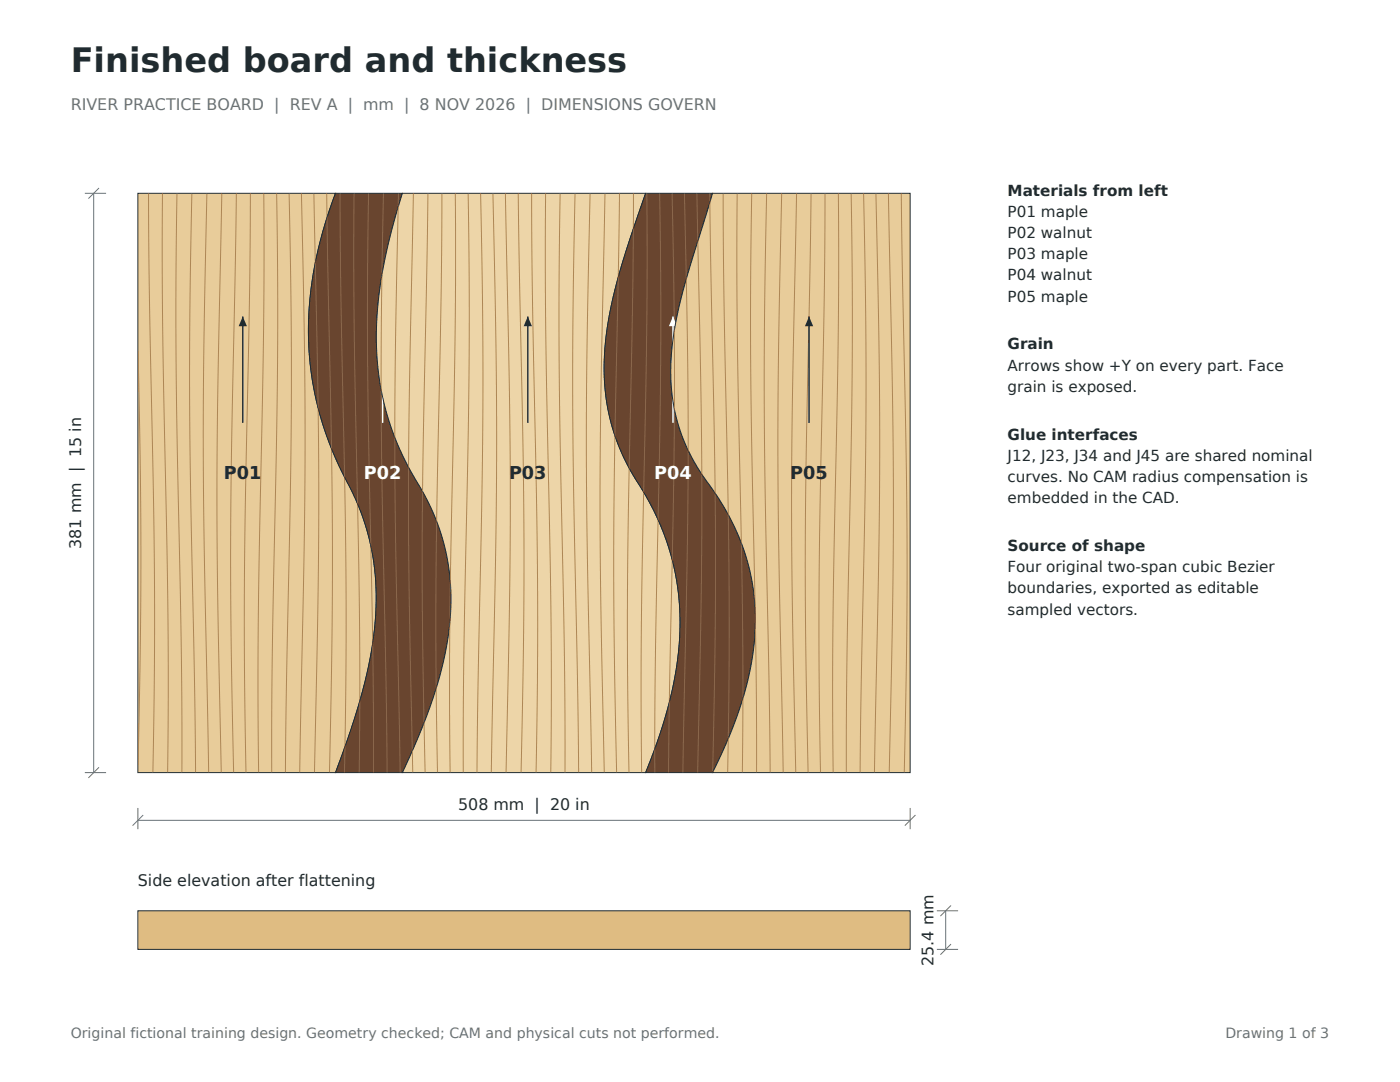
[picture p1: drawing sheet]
<svg xmlns="http://www.w3.org/2000/svg" width="279mm" height="216mm" viewBox="0 0 279 216" stroke-linecap="round" stroke-linejoin="round" font-family="sans-serif">
<path d="M27.5 38.6h39.5l-1.6 4.4-1.3 4.4-1 4.2-.8 4.3-.5 4.2-.2 4.1v4.1l.3 3.9 1 6.9 .9 3.5 1 3.3 2.3 5.9 4.3 8.8 1.9 5.5 .8 3.2 .6 3.3 .3 3.3 .1 3.4-.1 3.6-.4 3.8-.6 4-.8 4-2.5 8.8-3.7 10.7h-39.5z" fill-rule="evenodd" fill="#e8cc9a" stroke="#202b30" stroke-width=".2"/>
<g fill="none" stroke="#ad8655" stroke-width=".2">
<path d="M27 38.6l.5 29.6a1518 1518 0 0 1 0 86M29.6 38.6l.2 17.8 .4 23.7a1484.4 1484.4 0 0 1 .3 74.1M32.4 38.6a2652.6 2652.6 0 0 0 1 77l.2 20.8-.1 17.8M35.3 38.6a1876.9 1876.9 0 0 0 .7 83l.3 32.6M38.3 38.6a1661.2 1661.2 0 0 0 .4 91.9l.3 23.7M41.3 38.6l-.1 2.9a1674.2 1674.2 0 0 0 .2 100.8l.2 11.9M44.3 38.6l-.4 17.8a1651.2 1651.2 0 0 0 .3 97.8M47.2 38.6l-.6 29.6a1518.4 1518.4 0 0 0 0 86M50 38.6l-.2 17.8-.4 23.7a1487.8 1487.8 0 0 0-.3 74.1M52.6 38.6a2619 2619 0 0 1-1 77l-.1 20.8 .1 17.8M55.2 38.6a1865 1865 0 0 1-.7 83l-.3 32.6M57.7 38.6a1656.2 1656.2 0 0 1-.4 91.9l-.3 23.7"/>
<path d="M60.2 38.6l.1 5.9a1653.7 1653.7 0 0 1-.3 97.8l-.2 11.9M62.6 38.6l.4 17.8a1648.4 1648.4 0 0 1-.2 97.8M65.2 38.6l.5 29.6a1518.8 1518.8 0 0 1 .1 86M67.9 38.6l.1 17.8 .5 23.7a1491.2 1491.2 0 0 1 .2 74.1M70.7 38.6a2586.5 2586.5 0 0 0 .9 77l.2 20.8-.1 17.8M73.6 38.6a1853.4 1853.4 0 0 0 .7 83l.2 32.6M76.5 38.6a1651.5 1651.5 0 0 0 .4 91.9l.4 23.7M79.5 38.6l-.1 5.9a1650.9 1650.9 0 0 0 .3 97.8l.2 11.9M82.5 38.6l-.4 17.8a1645.8 1645.8 0 0 0 .3 97.8M85.4 38.6l-.5 29.6a1519.4 1519.4 0 0 0-.1 86M88.2 38.6l-.1 17.8-.5 23.7a1494.8 1494.8 0 0 0-.3 74.1M90.9 38.6a2555.1 2555.1 0 0 1-1 77l-.2 20.8 .1 17.8"/>
<path d="M93.4 38.6a1842.1 1842.1 0 0 1-.7 83l-.2 32.6M95.9 38.6a1646.9 1646.9 0 0 1-.4 91.9l-.3 23.7M98.4 38.6l.1 5.9a1648.1 1648.1 0 0 1-.2 97.8l-.3 11.9M100.9 38.6l.3 17.8a1643.3 1643.3 0 0 1-.2 97.8M103.4 38.6l.5 29.6a1520 1520 0 0 1 .1 86M106.1 38.6l.1 17.8 .5 23.7a1498.5 1498.5 0 0 1 .3 74.1M108.9 38.6a2524.6 2524.6 0 0 0 1 77l.1 20.8-.1 17.8M111.8 38.6a1831.1 1831.1 0 0 0 .7 83l.3 32.6M114.8 38.6a1642.4 1642.4 0 0 0 .4 91.9l.3 23.7M117.8 38.6l-.2 5.9a1645.4 1645.4 0 0 0 .3 97.8l.2 11.9M120.7 38.6l-.3 17.8a1640.8 1640.8 0 0 0 .2 97.8M123.6 38.6l-.5 29.6a1520.8 1520.8 0 0 0 0 86"/>
<path d="M126.4 38.6l-.1 17.8-.4 23.7a1502.2 1502.2 0 0 0-.4 74.1M129.1 38.6a2495 2495 0 0 1-1 77l-.2 20.8 .2 17.8M131.6 38.6a1820.4 1820.4 0 0 1-.6 83l-.3 32.6M134.1 38.6a1638.1 1638.1 0 0 1-.3 91.9l-.4 23.7M136.6 38.6l.1 5.9a1642.9 1642.9 0 0 1-.2 97.8l-.2 11.9M139.1 38.6l.3 17.8a1638.6 1638.6 0 0 1-.2 97.8M141.6 38.6l.6 29.6a1521.7 1521.7 0 0 1 0 86M144.3 38.6l.1 17.8 .5 23.7a1506.2 1506.2 0 0 1 .3 74.1M147.1 38.6a2466.2 2466.2 0 0 0 1 77l.2 20.8-.1 17.8M150 38.6a1809.9 1809.9 0 0 0 .7 83l.3 32.6M153 38.6a1633.9 1633.9 0 0 0 .4 91.9l.3 23.7M156 38.6l-.1 5.9a1640.6 1640.6 0 0 0 .2 97.8l.2 11.9"/>
<path d="M159 38.6l-.4 17.8a1636.4 1636.4 0 0 0 .2 97.8M161.9 38.6l-.5 29.6a1522.7 1522.7 0 0 0-.1 86M164.6 38.6l-.1 17.8-.4 23.7a1510.2 1510.2 0 0 0-.4 74.1M167.3 38.6a2438 2438 0 0 1-1 77l-.1 20.8 .1 17.8M169.9 38.6a1799.8 1799.8 0 0 1-.7 83l-.3 32.6M172.3 38.6a1629.9 1629.9 0 0 1-.3 91.9l-.3 23.7M174.8 38.6l.1 5.9a1638.3 1638.3 0 0 1-.2 97.8l-.2 11.9M177.3 38.6l.4 17.8a1634.4 1634.4 0 0 1-.2 97.8M179.9 38.6l.5 29.6a1523.7 1523.7 0 0 1 .1 86"/>
</g>
<path d="M48.5 63.1v21.3" fill="none" stroke="#202b30" stroke-width=".28"/>
<path d="M48.5 63.1l.8 2h-1.7z" fill="#202b30"/>
<path d="M67 38.6h13.3l-1.6 5.3-1.3 5-1 4.7-.7 4.4-.4 4.2-.2 4.3 .1 3.9 .3 4 1.1 5.7 1.6 5.5 2.5 5.9 4.3 7.8 1.9 4.2 1.8 5.3 1 5.6 .3 4.3-.1 4.4-.5 4.5-1 4.7-1.3 5-1.8 5.2-2.3 5.6-2.7 6.1h-13.3l3.7-10.7 2.5-8.8 .8-4 .6-4 .4-3.8 .1-3.6-.1-3.4-.3-3.3-.6-3.3-.8-3.2-1.9-5.5-4.3-8.8-2.3-5.9-1-3.3-.9-3.5-1-6.9-.3-3.9v-4.1l.2-4.1 .5-4.2 .8-4.3 1-4.2 1.3-4.4z" fill-rule="evenodd" fill="#69452f" stroke="#202b30" stroke-width=".2"/>
<g fill="none" stroke="#8c694d" stroke-width=".2">
<path d="M27 38.6l.5 29.6a1518 1518 0 0 1 0 86M29.6 38.6l.2 17.8 .4 23.7a1484.4 1484.4 0 0 1 .3 74.1M32.4 38.6a2652.6 2652.6 0 0 0 1 77l.2 20.8-.1 17.8M35.3 38.6a1876.9 1876.9 0 0 0 .7 83l.3 32.6M38.3 38.6a1661.2 1661.2 0 0 0 .4 91.9l.3 23.7M41.3 38.6l-.1 2.9a1674.2 1674.2 0 0 0 .2 100.8l.2 11.9M44.3 38.6l-.4 17.8a1651.2 1651.2 0 0 0 .3 97.8M47.2 38.6l-.6 29.6a1518.4 1518.4 0 0 0 0 86M50 38.6l-.2 17.8-.4 23.7a1487.8 1487.8 0 0 0-.3 74.1M52.6 38.6a2619 2619 0 0 1-1 77l-.1 20.8 .1 17.8M55.2 38.6a1865 1865 0 0 1-.7 83l-.3 32.6M57.7 38.6a1656.2 1656.2 0 0 1-.4 91.9l-.3 23.7"/>
<path d="M60.2 38.6l.1 5.9a1653.7 1653.7 0 0 1-.3 97.8l-.2 11.9M62.6 38.6l.4 17.8a1648.4 1648.4 0 0 1-.2 97.8M65.2 38.6l.5 29.6a1518.8 1518.8 0 0 1 .1 86M67.9 38.6l.1 17.8 .5 23.7a1491.2 1491.2 0 0 1 .2 74.1M70.7 38.6a2586.5 2586.5 0 0 0 .9 77l.2 20.8-.1 17.8M73.6 38.6a1853.4 1853.4 0 0 0 .7 83l.2 32.6M76.5 38.6a1651.5 1651.5 0 0 0 .4 91.9l.4 23.7M79.5 38.6l-.1 5.9a1650.9 1650.9 0 0 0 .3 97.8l.2 11.9M82.5 38.6l-.4 17.8a1645.8 1645.8 0 0 0 .3 97.8M85.4 38.6l-.5 29.6a1519.4 1519.4 0 0 0-.1 86M88.2 38.6l-.1 17.8-.5 23.7a1494.8 1494.8 0 0 0-.3 74.1M90.9 38.6a2555.1 2555.1 0 0 1-1 77l-.2 20.8 .1 17.8"/>
<path d="M93.4 38.6a1842.1 1842.1 0 0 1-.7 83l-.2 32.6M95.9 38.6a1646.9 1646.9 0 0 1-.4 91.9l-.3 23.7M98.4 38.6l.1 5.9a1648.1 1648.1 0 0 1-.2 97.8l-.3 11.9M100.9 38.6l.3 17.8a1643.3 1643.3 0 0 1-.2 97.8M103.4 38.6l.5 29.6a1520 1520 0 0 1 .1 86M106.1 38.6l.1 17.8 .5 23.7a1498.5 1498.5 0 0 1 .3 74.1M108.9 38.6a2524.6 2524.6 0 0 0 1 77l.1 20.8-.1 17.8M111.8 38.6a1831.1 1831.1 0 0 0 .7 83l.3 32.6M114.8 38.6a1642.4 1642.4 0 0 0 .4 91.9l.3 23.7M117.8 38.6l-.2 5.9a1645.4 1645.4 0 0 0 .3 97.8l.2 11.9M120.7 38.6l-.3 17.8a1640.8 1640.8 0 0 0 .2 97.8M123.6 38.6l-.5 29.6a1520.8 1520.8 0 0 0 0 86"/>
<path d="M126.4 38.6l-.1 17.8-.4 23.7a1502.2 1502.2 0 0 0-.4 74.1M129.1 38.6a2495 2495 0 0 1-1 77l-.2 20.8 .2 17.8M131.6 38.6a1820.4 1820.4 0 0 1-.6 83l-.3 32.6M134.1 38.6a1638.1 1638.1 0 0 1-.3 91.9l-.4 23.7M136.6 38.6l.1 5.9a1642.9 1642.9 0 0 1-.2 97.8l-.2 11.9M139.1 38.6l.3 17.8a1638.6 1638.6 0 0 1-.2 97.8M141.6 38.6l.6 29.6a1521.7 1521.7 0 0 1 0 86M144.3 38.6l.1 17.8 .5 23.7a1506.2 1506.2 0 0 1 .3 74.1M147.1 38.6a2466.2 2466.2 0 0 0 1 77l.2 20.8-.1 17.8M150 38.6a1809.9 1809.9 0 0 0 .7 83l.3 32.6M153 38.6a1633.9 1633.9 0 0 0 .4 91.9l.3 23.7M156 38.6l-.1 5.9a1640.6 1640.6 0 0 0 .2 97.8l.2 11.9"/>
<path d="M159 38.6l-.4 17.8a1636.4 1636.4 0 0 0 .2 97.8M161.9 38.6l-.5 29.6a1522.7 1522.7 0 0 0-.1 86M164.6 38.6l-.1 17.8-.4 23.7a1510.2 1510.2 0 0 0-.4 74.1M167.3 38.6a2438 2438 0 0 1-1 77l-.1 20.8 .1 17.8M169.9 38.6a1799.8 1799.8 0 0 1-.7 83l-.3 32.6M172.3 38.6a1629.9 1629.9 0 0 1-.3 91.9l-.3 23.7M174.8 38.6l.1 5.9a1638.3 1638.3 0 0 1-.2 97.8l-.2 11.9M177.3 38.6l.4 17.8a1634.4 1634.4 0 0 1-.2 97.8M179.9 38.6l.5 29.6a1523.7 1523.7 0 0 1 .1 86"/>
</g>
<path d="M76.4 63.1v21.3" fill="none" stroke="#fff" stroke-width=".28"/>
<path d="M76.4 63.1l.8 2h-1.7z" fill="#fff"/>
<path d="M80.3 38.6h48.5l-4 12-2.3 8.3-.9 3.9-.6 3.7-.3 3.5-.1 3.5 .1 3.3 .4 3.3 .6 3.2 .9 3.2 1.1 2.9 1.2 2.7 4.8 8.4 2.6 5.4 1.1 3.2 .9 3.2 .7 3.3 .5 3.4 .2 3.9v4.1l-.4 4.1-.7 4.3-.9 4.4-1.3 4.5-1.6 4.9-2 5h-48.5l4.4-10 1.6-4.6 1.3-4.2 1.1-4.3 .7-3.9 .5-3.8 .1-3.8-.1-3.4-.4-3.3-.6-3.3-.9-3.2-1.1-2.9-1.2-2.7-4.6-8.4-2.4-5.3-1.1-3.2-.9-3.2-.7-3.1-.5-3.4-.3-3.9-.1-4 .2-4.2 .5-4.3 .7-4.4 1-4.7z" fill-rule="evenodd" fill="#edd5a8" stroke="#202b30" stroke-width=".2"/>
<g fill="none" stroke="#ad8655" stroke-width=".2">
<path d="M27 38.6l.5 29.6a1518 1518 0 0 1 0 86M29.6 38.6l.2 17.8 .4 23.7a1484.4 1484.4 0 0 1 .3 74.1M32.4 38.6a2652.6 2652.6 0 0 0 1 77l.2 20.8-.1 17.8M35.3 38.6a1876.9 1876.9 0 0 0 .7 83l.3 32.6M38.3 38.6a1661.2 1661.2 0 0 0 .4 91.9l.3 23.7M41.3 38.6l-.1 2.9a1674.2 1674.2 0 0 0 .2 100.8l.2 11.9M44.3 38.6l-.4 17.8a1651.2 1651.2 0 0 0 .3 97.8M47.2 38.6l-.6 29.6a1518.4 1518.4 0 0 0 0 86M50 38.6l-.2 17.8-.4 23.7a1487.8 1487.8 0 0 0-.3 74.1M52.6 38.6a2619 2619 0 0 1-1 77l-.1 20.8 .1 17.8M55.2 38.6a1865 1865 0 0 1-.7 83l-.3 32.6M57.7 38.6a1656.2 1656.2 0 0 1-.4 91.9l-.3 23.7"/>
<path d="M60.2 38.6l.1 5.9a1653.7 1653.7 0 0 1-.3 97.8l-.2 11.9M62.6 38.6l.4 17.8a1648.4 1648.4 0 0 1-.2 97.8M65.2 38.6l.5 29.6a1518.8 1518.8 0 0 1 .1 86M67.9 38.6l.1 17.8 .5 23.7a1491.2 1491.2 0 0 1 .2 74.1M70.7 38.6a2586.5 2586.5 0 0 0 .9 77l.2 20.8-.1 17.8M73.6 38.6a1853.4 1853.4 0 0 0 .7 83l.2 32.6M76.5 38.6a1651.5 1651.5 0 0 0 .4 91.9l.4 23.7M79.5 38.6l-.1 5.9a1650.9 1650.9 0 0 0 .3 97.8l.2 11.9M82.5 38.6l-.4 17.8a1645.8 1645.8 0 0 0 .3 97.8M85.4 38.6l-.5 29.6a1519.4 1519.4 0 0 0-.1 86M88.2 38.6l-.1 17.8-.5 23.7a1494.8 1494.8 0 0 0-.3 74.1M90.9 38.6a2555.1 2555.1 0 0 1-1 77l-.2 20.8 .1 17.8"/>
<path d="M93.4 38.6a1842.1 1842.1 0 0 1-.7 83l-.2 32.6M95.9 38.6a1646.9 1646.9 0 0 1-.4 91.9l-.3 23.7M98.4 38.6l.1 5.9a1648.1 1648.1 0 0 1-.2 97.8l-.3 11.9M100.9 38.6l.3 17.8a1643.3 1643.3 0 0 1-.2 97.8M103.4 38.6l.5 29.6a1520 1520 0 0 1 .1 86M106.1 38.6l.1 17.8 .5 23.7a1498.5 1498.5 0 0 1 .3 74.1M108.9 38.6a2524.6 2524.6 0 0 0 1 77l.1 20.8-.1 17.8M111.8 38.6a1831.1 1831.1 0 0 0 .7 83l.3 32.6M114.8 38.6a1642.4 1642.4 0 0 0 .4 91.9l.3 23.7M117.8 38.6l-.2 5.9a1645.4 1645.4 0 0 0 .3 97.8l.2 11.9M120.7 38.6l-.3 17.8a1640.8 1640.8 0 0 0 .2 97.8M123.6 38.6l-.5 29.6a1520.8 1520.8 0 0 0 0 86"/>
<path d="M126.4 38.6l-.1 17.8-.4 23.7a1502.2 1502.2 0 0 0-.4 74.1M129.1 38.6a2495 2495 0 0 1-1 77l-.2 20.8 .2 17.8M131.6 38.6a1820.4 1820.4 0 0 1-.6 83l-.3 32.6M134.1 38.6a1638.1 1638.1 0 0 1-.3 91.9l-.4 23.7M136.6 38.6l.1 5.9a1642.9 1642.9 0 0 1-.2 97.8l-.2 11.9M139.1 38.6l.3 17.8a1638.6 1638.6 0 0 1-.2 97.8M141.6 38.6l.6 29.6a1521.7 1521.7 0 0 1 0 86M144.3 38.6l.1 17.8 .5 23.7a1506.2 1506.2 0 0 1 .3 74.1M147.1 38.6a2466.2 2466.2 0 0 0 1 77l.2 20.8-.1 17.8M150 38.6a1809.9 1809.9 0 0 0 .7 83l.3 32.6M153 38.6a1633.9 1633.9 0 0 0 .4 91.9l.3 23.7M156 38.6l-.1 5.9a1640.6 1640.6 0 0 0 .2 97.8l.2 11.9"/>
<path d="M159 38.6l-.4 17.8a1636.4 1636.4 0 0 0 .2 97.8M161.9 38.6l-.5 29.6a1522.7 1522.7 0 0 0-.1 86M164.6 38.6l-.1 17.8-.4 23.7a1510.2 1510.2 0 0 0-.4 74.1M167.3 38.6a2438 2438 0 0 1-1 77l-.1 20.8 .1 17.8M169.9 38.6a1799.8 1799.8 0 0 1-.7 83l-.3 32.6M172.3 38.6a1629.9 1629.9 0 0 1-.3 91.9l-.3 23.7M174.8 38.6l.1 5.9a1638.3 1638.3 0 0 1-.2 97.8l-.2 11.9M177.3 38.6l.4 17.8a1634.4 1634.4 0 0 1-.2 97.8M179.9 38.6l.5 29.6a1523.7 1523.7 0 0 1 .1 86"/>
</g>
<path d="M105.3 63.1v21.3" fill="none" stroke="#202b30" stroke-width=".28"/>
<path d="M105.3 63.1l.9 2h-1.7z" fill="#202b30"/>
<path d="M128.8 38.6h13.4l-5.1 16.7-2 7.8-.7 4.1-.4 3.8-.1 3.7 .2 3.5 .4 2.8 .6 2.9 .9 2.8 1.1 2.7 2.2 4.1 3.7 5.3 1.9 3.2 1.8 3.3 1.4 3.5 1.2 3.6 .8 3.7 .5 3.8 .2 3.8-.2 3.5-.4 3.5-.6 3.6-1 3.8-1.1 3.8-1.5 3.9-3.8 8.4h-13.4l2-5 1.6-4.9 1.3-4.5 .9-4.4 .7-4.3 .4-4.1v-4.1l-.2-3.9-.5-3.4-.7-3.3-.9-3.2-1.1-3.2-2.6-5.4-4.8-8.4-1.2-2.7-1.1-2.9-.9-3.2-.6-3.2-.4-3.3-.1-3.3 .1-3.5 .3-3.5 .6-3.7 .9-3.9 2.3-8.3z" fill-rule="evenodd" fill="#69452f" stroke="#202b30" stroke-width=".2"/>
<g fill="none" stroke="#8c694d" stroke-width=".2">
<path d="M27 38.6l.5 29.6a1518 1518 0 0 1 0 86M29.6 38.6l.2 17.8 .4 23.7a1484.4 1484.4 0 0 1 .3 74.1M32.4 38.6a2652.6 2652.6 0 0 0 1 77l.2 20.8-.1 17.8M35.3 38.6a1876.9 1876.9 0 0 0 .7 83l.3 32.6M38.3 38.6a1661.2 1661.2 0 0 0 .4 91.9l.3 23.7M41.3 38.6l-.1 2.9a1674.2 1674.2 0 0 0 .2 100.8l.2 11.9M44.3 38.6l-.4 17.8a1651.2 1651.2 0 0 0 .3 97.8M47.2 38.6l-.6 29.6a1518.4 1518.4 0 0 0 0 86M50 38.6l-.2 17.8-.4 23.7a1487.8 1487.8 0 0 0-.3 74.1M52.6 38.6a2619 2619 0 0 1-1 77l-.1 20.8 .1 17.8M55.2 38.6a1865 1865 0 0 1-.7 83l-.3 32.6M57.7 38.6a1656.2 1656.2 0 0 1-.4 91.9l-.3 23.7"/>
<path d="M60.2 38.6l.1 5.9a1653.7 1653.7 0 0 1-.3 97.8l-.2 11.9M62.6 38.6l.4 17.8a1648.4 1648.4 0 0 1-.2 97.8M65.2 38.6l.5 29.6a1518.8 1518.8 0 0 1 .1 86M67.9 38.6l.1 17.8 .5 23.7a1491.2 1491.2 0 0 1 .2 74.1M70.7 38.6a2586.5 2586.5 0 0 0 .9 77l.2 20.8-.1 17.8M73.6 38.6a1853.4 1853.4 0 0 0 .7 83l.2 32.6M76.5 38.6a1651.5 1651.5 0 0 0 .4 91.9l.4 23.7M79.5 38.6l-.1 5.9a1650.9 1650.9 0 0 0 .3 97.8l.2 11.9M82.5 38.6l-.4 17.8a1645.8 1645.8 0 0 0 .3 97.8M85.4 38.6l-.5 29.6a1519.4 1519.4 0 0 0-.1 86M88.2 38.6l-.1 17.8-.5 23.7a1494.8 1494.8 0 0 0-.3 74.1M90.9 38.6a2555.1 2555.1 0 0 1-1 77l-.2 20.8 .1 17.8"/>
<path d="M93.4 38.6a1842.1 1842.1 0 0 1-.7 83l-.2 32.6M95.9 38.6a1646.9 1646.9 0 0 1-.4 91.9l-.3 23.7M98.4 38.6l.1 5.9a1648.1 1648.1 0 0 1-.2 97.8l-.3 11.9M100.9 38.6l.3 17.8a1643.3 1643.3 0 0 1-.2 97.8M103.4 38.6l.5 29.6a1520 1520 0 0 1 .1 86M106.1 38.6l.1 17.8 .5 23.7a1498.5 1498.5 0 0 1 .3 74.1M108.9 38.6a2524.6 2524.6 0 0 0 1 77l.1 20.8-.1 17.8M111.8 38.6a1831.1 1831.1 0 0 0 .7 83l.3 32.6M114.8 38.6a1642.4 1642.4 0 0 0 .4 91.9l.3 23.7M117.8 38.6l-.2 5.9a1645.4 1645.4 0 0 0 .3 97.8l.2 11.9M120.7 38.6l-.3 17.8a1640.8 1640.8 0 0 0 .2 97.8M123.6 38.6l-.5 29.6a1520.8 1520.8 0 0 0 0 86"/>
<path d="M126.4 38.6l-.1 17.8-.4 23.7a1502.2 1502.2 0 0 0-.4 74.1M129.1 38.6a2495 2495 0 0 1-1 77l-.2 20.8 .2 17.8M131.6 38.6a1820.4 1820.4 0 0 1-.6 83l-.3 32.6M134.1 38.6a1638.1 1638.1 0 0 1-.3 91.9l-.4 23.7M136.6 38.6l.1 5.9a1642.9 1642.9 0 0 1-.2 97.8l-.2 11.9M139.1 38.6l.3 17.8a1638.6 1638.6 0 0 1-.2 97.8M141.6 38.6l.6 29.6a1521.7 1521.7 0 0 1 0 86M144.3 38.6l.1 17.8 .5 23.7a1506.2 1506.2 0 0 1 .3 74.1M147.1 38.6a2466.2 2466.2 0 0 0 1 77l.2 20.8-.1 17.8M150 38.6a1809.9 1809.9 0 0 0 .7 83l.3 32.6M153 38.6a1633.9 1633.9 0 0 0 .4 91.9l.3 23.7M156 38.6l-.1 5.9a1640.6 1640.6 0 0 0 .2 97.8l.2 11.9"/>
<path d="M159 38.6l-.4 17.8a1636.4 1636.4 0 0 0 .2 97.8M161.9 38.6l-.5 29.6a1522.7 1522.7 0 0 0-.1 86M164.6 38.6l-.1 17.8-.4 23.7a1510.2 1510.2 0 0 0-.4 74.1M167.3 38.6a2438 2438 0 0 1-1 77l-.1 20.8 .1 17.8M169.9 38.6a1799.8 1799.8 0 0 1-.7 83l-.3 32.6M172.3 38.6a1629.9 1629.9 0 0 1-.3 91.9l-.3 23.7M174.8 38.6l.1 5.9a1638.3 1638.3 0 0 1-.2 97.8l-.2 11.9M177.3 38.6l.4 17.8a1634.4 1634.4 0 0 1-.2 97.8M179.9 38.6l.5 29.6a1523.7 1523.7 0 0 1 .1 86"/>
</g>
<path d="M134.3 63.1v21.3" fill="none" stroke="#fff" stroke-width=".28"/>
<path d="M134.3 63.1l.8 2h-1.6z" fill="#fff"/>
<path d="M142.2 38.6h39.4v115.6h-39.4l3.8-8.4 1.5-3.9 1.1-3.8 1-3.8 .6-3.6 .4-3.5 .2-3.5-.2-3.8-.5-3.8-.8-3.7-1.2-3.6-1.4-3.5-1.8-3.3-1.9-3.2-3.7-5.3-2.2-4.1-1.1-2.7-.9-2.8-.6-2.9-.4-2.8-.2-3.5 .1-3.7 .4-3.8 .7-4.1 2-7.8z" fill-rule="evenodd" fill="#e8cc9a" stroke="#202b30" stroke-width=".2"/>
<g fill="none" stroke="#ad8655" stroke-width=".2">
<path d="M27 38.6l.5 29.6a1518 1518 0 0 1 0 86M29.6 38.6l.2 17.8 .4 23.7a1484.4 1484.4 0 0 1 .3 74.1M32.4 38.6a2652.6 2652.6 0 0 0 1 77l.2 20.8-.1 17.8M35.3 38.6a1876.9 1876.9 0 0 0 .7 83l.3 32.6M38.3 38.6a1661.2 1661.2 0 0 0 .4 91.9l.3 23.7M41.3 38.6l-.1 2.9a1674.2 1674.2 0 0 0 .2 100.8l.2 11.9M44.3 38.6l-.4 17.8a1651.2 1651.2 0 0 0 .3 97.8M47.2 38.6l-.6 29.6a1518.4 1518.4 0 0 0 0 86M50 38.6l-.2 17.8-.4 23.7a1487.8 1487.8 0 0 0-.3 74.1M52.6 38.6a2619 2619 0 0 1-1 77l-.1 20.8 .1 17.8M55.2 38.6a1865 1865 0 0 1-.7 83l-.3 32.6M57.7 38.6a1656.2 1656.2 0 0 1-.4 91.9l-.3 23.7"/>
<path d="M60.2 38.6l.1 5.9a1653.7 1653.7 0 0 1-.3 97.8l-.2 11.9M62.6 38.6l.4 17.8a1648.4 1648.4 0 0 1-.2 97.8M65.2 38.6l.5 29.6a1518.8 1518.8 0 0 1 .1 86M67.9 38.6l.1 17.8 .5 23.7a1491.2 1491.2 0 0 1 .2 74.1M70.7 38.6a2586.5 2586.5 0 0 0 .9 77l.2 20.8-.1 17.8M73.6 38.6a1853.4 1853.4 0 0 0 .7 83l.2 32.6M76.5 38.6a1651.5 1651.5 0 0 0 .4 91.9l.4 23.7M79.5 38.6l-.1 5.9a1650.9 1650.9 0 0 0 .3 97.8l.2 11.9M82.5 38.6l-.4 17.8a1645.8 1645.8 0 0 0 .3 97.8M85.4 38.6l-.5 29.6a1519.4 1519.4 0 0 0-.1 86M88.2 38.6l-.1 17.8-.5 23.7a1494.8 1494.8 0 0 0-.3 74.1M90.9 38.6a2555.1 2555.1 0 0 1-1 77l-.2 20.8 .1 17.8"/>
<path d="M93.4 38.6a1842.1 1842.1 0 0 1-.7 83l-.2 32.6M95.9 38.6a1646.9 1646.9 0 0 1-.4 91.9l-.3 23.7M98.4 38.6l.1 5.9a1648.1 1648.1 0 0 1-.2 97.8l-.3 11.9M100.9 38.6l.3 17.8a1643.3 1643.3 0 0 1-.2 97.8M103.4 38.6l.5 29.6a1520 1520 0 0 1 .1 86M106.1 38.6l.1 17.8 .5 23.7a1498.5 1498.5 0 0 1 .3 74.1M108.9 38.6a2524.6 2524.6 0 0 0 1 77l.1 20.8-.1 17.8M111.8 38.6a1831.1 1831.1 0 0 0 .7 83l.3 32.6M114.8 38.6a1642.4 1642.4 0 0 0 .4 91.9l.3 23.7M117.8 38.6l-.2 5.9a1645.4 1645.4 0 0 0 .3 97.8l.2 11.9M120.7 38.6l-.3 17.8a1640.8 1640.8 0 0 0 .2 97.8M123.6 38.6l-.5 29.6a1520.8 1520.8 0 0 0 0 86"/>
<path d="M126.4 38.6l-.1 17.8-.4 23.7a1502.2 1502.2 0 0 0-.4 74.1M129.1 38.6a2495 2495 0 0 1-1 77l-.2 20.8 .2 17.8M131.6 38.6a1820.4 1820.4 0 0 1-.6 83l-.3 32.6M134.1 38.6a1638.1 1638.1 0 0 1-.3 91.9l-.4 23.7M136.6 38.6l.1 5.9a1642.9 1642.9 0 0 1-.2 97.8l-.2 11.9M139.1 38.6l.3 17.8a1638.6 1638.6 0 0 1-.2 97.8M141.6 38.6l.6 29.6a1521.7 1521.7 0 0 1 0 86M144.3 38.6l.1 17.8 .5 23.7a1506.2 1506.2 0 0 1 .3 74.1M147.1 38.6a2466.2 2466.2 0 0 0 1 77l.2 20.8-.1 17.8M150 38.6a1809.9 1809.9 0 0 0 .7 83l.3 32.6M153 38.6a1633.9 1633.9 0 0 0 .4 91.9l.3 23.7M156 38.6l-.1 5.9a1640.6 1640.6 0 0 0 .2 97.8l.2 11.9"/>
<path d="M159 38.6l-.4 17.8a1636.4 1636.4 0 0 0 .2 97.8M161.9 38.6l-.5 29.6a1522.7 1522.7 0 0 0-.1 86M164.6 38.6l-.1 17.8-.4 23.7a1510.2 1510.2 0 0 0-.4 74.1M167.3 38.6a2438 2438 0 0 1-1 77l-.1 20.8 .1 17.8M169.9 38.6a1799.8 1799.8 0 0 1-.7 83l-.3 32.6M172.3 38.6a1629.9 1629.9 0 0 1-.3 91.9l-.3 23.7M174.8 38.6l.1 5.9a1638.3 1638.3 0 0 1-.2 97.8l-.2 11.9M177.3 38.6l.4 17.8a1634.4 1634.4 0 0 1-.2 97.8M179.9 38.6l.5 29.6a1523.7 1523.7 0 0 1 .1 86"/>
</g>
<path d="M161.5 63.1v21.3" fill="none" stroke="#202b30" stroke-width=".28"/>
<path d="M161.5 63.1l.8 2h-1.7z" fill="#202b30"/>
<path d="M16.9 38.6h4.3M18.7 38.6v115.6M19.8 37.5l-2.2 2.1M16.9 154.2h4.3M19.8 153.1l-2.2 2.1M27.5 161.2v4.3M27.5 163.7h154.1M28.6 162.6l-2.1 2.1M181.6 161.2v4.3M182.7 162.6l-2.1 2.1" fill="none" stroke="#687279" stroke-width=".2"/>
<path d="M27.5 181.7h154.1v7.7h-154.1z" fill-rule="evenodd" fill="#dfbc82" stroke="#202b30" stroke-width=".2"/>
<path d="M187 189.4h4.2M187 181.7h4.2M188.7 181.7v7.7M189.8 188.4l-2.1 2.1M189.8 180.7l-2.1 2.1" fill="none" stroke="#687279" stroke-width=".2"/>
<text font-size="6.7" fill="#202b30" x="14.1" y="14.5">Finished board and thickness</text>
<g font-size="3.5" fill="#202b30">
<text x="44.7" y="95.6">P01</text>
<text x="101.6" y="95.6">P03</text>
<text x="157.7" y="95.6">P05</text>
</g>
<g font-size="3.5" fill="#fff">
<text x="72.6" y="95.6">P02</text>
<text x="130.6" y="95.6">P04</text>
</g>
<text font-size="3.2" fill="#687279" x="14.1" y="21.9">RIVER PRACTICE BOARD | REV A | mm | 8 NOV 2026 | DIMENSIONS GOVERN</text>
<g font-size="3.2" fill="#202b30">
<text x="16.2" y="109.5" transform="rotate(-90 16.2 109.5)">381 mm | 15 in</text>
<text x="91.4" y="161.6">508 mm | 20 in</text>
<text x="27.5" y="176.7">Side elevation after flattening</text>
<text x="186.3" y="192.7" transform="rotate(-90 186.3 192.7)">25.4 mm</text>
</g>
<g font-size="3" fill="#202b30">
<text x="201.1" y="39">Materials from left</text>
<text x="201.1" y="43.3">P01 maple</text>
<text x="201.1" y="47.5">P02 walnut</text>
<text x="201.1" y="51.7">P03 maple</text>
<text x="201.1" y="56">P04 walnut</text>
<text x="201.1" y="60.2">P05 maple</text>
<text x="201.1" y="69.7">Grain</text>
<text x="201.1" y="73.9">Arrows show +Y on every part. Face</text>
<text x="201.1" y="78.2">grain is exposed.</text>
<text x="201.1" y="87.7">Glue interfaces</text>
<text x="201.1" y="91.9">J12, J23, J34 and J45 are shared nominal</text>
<text x="201.1" y="96.2">curves. No CAM radius compensation is</text>
<text x="201.1" y="100.4">embedded in the CAD.</text>
<text x="201.1" y="109.9">Source of shape</text>
<text x="201.1" y="114.2">Four original two-span cubic Bezier</text>
<text x="201.1" y="118.4">boundaries, exported as editable</text>
<text x="201.1" y="122.6">sampled vectors.</text>
</g>
<g font-size="2.8" fill="#687279">
<text x="14.1" y="207.1">Original fictional training design. Geometry checked; CAM and physical cuts not performed.</text>
<text x="244.6" y="207.1">Drawing 1 of 3</text>
</g>
</svg>
